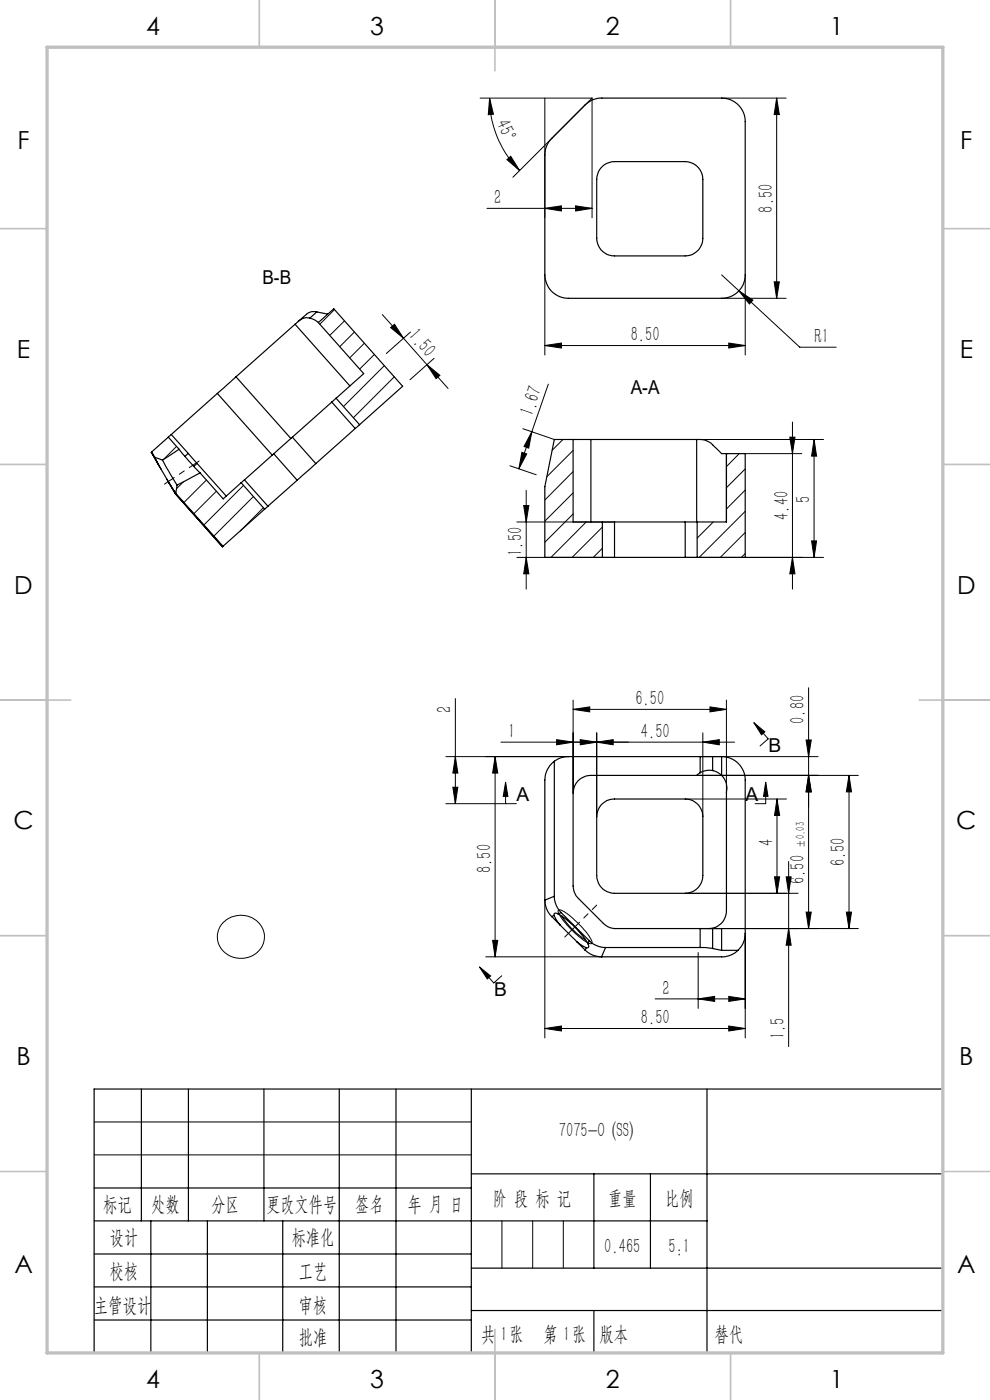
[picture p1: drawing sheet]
<svg xmlns="http://www.w3.org/2000/svg" width="210mm" height="297mm" viewBox="0 0 210 297" stroke-linecap="round" stroke-linejoin="round" font-family="sans-serif">
<g fill="none" stroke="#000" stroke-width=".21">
<path d="M101.8 20.8h23.8M103.9 20.8l.8 3.4-1.1 .1zM103.9 20.8a21.6 21.6 0 0 0 6.3 15.4M107.5 33.9l.8-.7 1.9 3zM115.6 20.8v25.4M125.6 20.8v25.4M125.6 20.8l-16.8 16.8M153.1 20.8h13.7M164.7 20.8v42.5M164.7 20.8l.6 3.5h-1.1zM103.3 44.2h22.3M115.6 44.2l3.5-.5v1.1z"/>
<path d="M115.6 58.3v17M122.1 43.7l3.5 .5-3.5 .6zM153.1 58.3l3.6 3.4M158.1 58.3v17M164.2 59.8h1.1l-.6 3.5zM70.9 65.7l-3.1 3.1M73.1 68.1l-3.1 3.1M75.2 70.4l-3.1 3.2M77.3 72.8l-3.1 3.1M79.4 75.2l-3.1 3.1M81.1 66.7l4.5 5.1M81.5 77.6l-8.7 8.7"/>
<path d="M82.9 69.5l.8-.7 1.9 3zM83.6 79.9l-8.6 8.7M85.6 71.8l9.4 10.6M87.1 70.4l-5.1 4.6M90.6 77.4l2.7 2.2-.8 .7zM92.1 76l-5.1 4.6M115.6 73.3l3.5-.5v1zM115.6 73.3h42.5M153.1 63.3h13.7M154.6 72.8l3.5 .5-3.5 .5zM156.7 61.7l3 2-.7 .8zM156.7 61.7l13 12h7.7"/>
<path d="M37.4 94.7l-2.7 2.7M108.2 98.8l5.5 1.9M110.7 96l1 .3-1.6 3.1zM110.9 90.9l6.7 2.3M112.8 91.6l-2.7 7.8M112.8 91.6l-.7 3.5-.9-.4zM116.3 81.5l-3.5 10.1M119.4 93.2l-2.3 2.3M121.6 95.6l-5.6 5.5M148.5 93.2h26.2M156.8 96.2l-2.7 2.8M158.1 96.2h12"/>
<path d="M158.1 99.5l-4 4M167.5 92.7h1.1l-.5 3.5zM168.1 89.5v35.5M172.7 93.2l.5 3.6h-1zM172.7 93.2v25M38.9 102.2l-1.5 1.5M43.8 101.8l-4.8 4.8M45.9 104.2l-4.8 4.8M51.6 103l-8.3 8.4M53.8 105.3l-8.4 8.4M55.8 107.7l-4.8 4.9M109.6 118.2h20.8"/>
<path d="M109.6 110.7h20.8M111.1 107.2h1.1l-.6 3.5zM111.6 118.2l.6 3.5h-1.1zM111.6 104v21M121.6 100l-6 6.1M121.6 104.6l-6 6M121.6 109l-6 6M124.4 110.7l-7.5 7.5M127.8 111.8l-6.4 6.4M127.8 116.3l-2 1.9M145.3 118.2h29.4M151.3 110.7l-3.4 3.5"/>
<path d="M158.1 104l-4 4M158.1 108.5l-9.8 9.7M158.1 113l-5.3 5.2M158.1 117.4l-.8 .8M168.1 118.2l.5 3.5h-1.1zM172.2 114.8h1l-.5 3.4zM96.6 148.2v22.3M106.3 157.4h49.5M118.1 156.9l3.5 .5-3.5 .6zM121.6 150.5l3.5-.5v1zM121.6 148.5v19.7M121.6 150.5h32.5"/>
<path d="M123.1 156.9l3.5 .5-3.5 .6zM126.6 157.4l3.5-.5v1.1zM126.6 155.5v17.7M149.1 157.4l3.5-.5v1.1zM149.1 155.5v17.7M150.6 150l3.5 .5-3.5 .5zM154.1 148.5v19.7M159.9 153.3l2.3 2-.7 .6zM159.9 153.3l3 3.4-1.7 1.6M171 157h1.1l-.6 3.5zM171.5 145.9v51.1M94.6 170.5h14.9"/>
<path d="M94.6 160.5h26M96.1 167h1l-.5 3.5zM96.6 160.5l.5 3.5h-1zM105 160.5v42.5M105 160.5l.6 3.5h-1.1zM107.2 165.9l.5 3h-.9zM107.2 165.9v4.6M145.3 169.5h21.5M147.8 164.5h34.3M148.5 160.5h25M162.4 165.9l.5 3h-.9zM162.4 165.9v4.6h-2.2"/>
<path d="M164.8 169.5v20M164.8 169.5l.6 3.5h-1.1zM171.5 164.5l.6 3.5h-1.1zM180.1 164.5v32.5M180.1 164.5l.5 3.5h-1.1zM47.3 195.8a5.1 5.1 0 0 1 5.3-1.4 5.1 5.1 0 0 1 3.5 4.2 5 5 0 0 1-3.1 4.4 5 5 0 0 1-5.3-.9 4.3 4.3 0 0 1-.4-6.3zM104.5 199.5h1.1l-.6 3.5zM115.6 190.9v29.3M118.4 193.1l.1-.1a5.6 5.6 0 0 1 3.3 2.2l.5 .4a10.2 10.2 0 0 1 3.3 4.4l-.1 .1a2.58 2.58 0 0 1-2.2-1l-2.7-2.5a7.2 7.2 0 0 1-2.2-3.4zM145.3 189.5h24M148.5 197h33.6M158.1 198v22.2"/>
<path d="M164.3 186h1.1l-.6 3.5zM166.8 186h1l-.5 3.5zM167.3 182.8v39.2M167.3 197l.5 3.5h-1zM171 193.5h1.1l-.6 3.5zM179.5 193.5h1.1l-.5 3.5zM101.7 205.1l2.4 1.9-.7 .7zM101.7 205.1l3 3.4 1.7-1.5M103 203h24.7M115.6 218.2l3.5-.5v1zM115.6 218.2h42.5M139 211.9h19.1"/>
<path d="M148.1 211.9l3.5-.5v1zM148.1 202.1v11.8M154.6 217.7l3.5 .5-3.5 .5zM154.6 211.4l3.5 .5-3.5 .5zM20 238h80M20 245h80M106.5 259v10M113 259v10M119.5 259v10"/>
</g>
<path d="M119.8 198.8l2.2-2.2" fill="none" stroke="#000" stroke-width=".21" stroke-dasharray="30.5 1.3 1.3 1.3"/>
<path d="M126.6 192l-4.6 4.6" fill="none" stroke="#000" stroke-width=".21" stroke-dasharray="30.5 1.3 1.3 1.3" stroke-dashoffset="29.2"/>
<path d="M34.9 102.7l7.3-4.9" fill="none" stroke="#000" stroke-width=".21" stroke-dasharray="30.5 1.3 1.3 1.3" stroke-dashoffset="28"/>
<g fill="none" stroke="#000" stroke-width=".25">
<path d="M124.1 22.3a4.8 4.8 0 0 1 3.6-1.5h25.4a5 5 0 0 1 5 5v32.5a5 5 0 0 1-5 5h-32.5a5 5 0 0 1-5-5v-25.4a5 5 0 0 1 1.5-3.6zM127.5 35.6a3.8 3.8 0 0 1 2.9-1.3h14.9a3.8 3.8 0 0 1 3.8 3.8v12.4a3.7 3.7 0 0 1-3.8 3.8h-14.9a3.8 3.8 0 0 1-3.8-3.8v-12.4l.3-1.6zM50.1 79.9l-4 3.6M50.1 79.9l11.6 13.1M62.6 68.8l11.6 13.1M62.6 68.8l-12.5 11.1M63.3 68.2l-.7 .6M65.7 67.5a2.59 2.59 0 0 0-2.4 .7M65.7 67.5l1.1 .4 .8 .5M67.2 66.2a2.25 2.25 0 0 0-2.2 .5l-1.7 1.5M67.2 66.2l-1.5 1.3M67.2 66.2l2.3 .4"/>
<path d="M32.1 96h.1M32.1 96l2 3.5M32.2 95.9l.6 1.1M32.2 95.9l-.1 .1M32.8 97l1.7 .6M32.8 97l3 5.4M34.5 97.6l3.1 5.3M35.7 92.7l2.3 2.6M35.7 92.7l-3.5 3.2M36.3 92.2l-.6 .5M36.3 92.2l3.6 4M38 95.3l1.2 1.5"/>
<path d="M38 95.3l-3.5 2.3M39.2 96.8l1.9 2.2M39.9 96.2l1.9 2.1M39.9 96.2l-.7 .6M41.1 99l1.3 1.3M41.8 98.3l-.7 .7M41.8 98.3l6.2 6.9M46.1 83.5l11.6 13.1M46.1 83.5l-9.8 8.7M58.1 96.3l4.9 5.6M58.1 96.3l-6.2 5.5M62 92.7l-3.9 3.6"/>
<path d="M62 92.7l5 5.7M67 98.4l-4 3.5M70.4 85.3l5 5.6M70.4 85.3l-8.4 7.4M71.3 84.5l-.9 .8M71.3 84.5l5.9-5.2-9.7-10.9 3.3-2.9 14.6 16.4-9.1 8.2M71.3 84.5l5 5.6M75.4 90.9l-8.4 7.5M76.3 90.1l-.9 .8M121.6 93.2h3.7M121.6 93.2v17.5h6.2M121.6 93.2h-4l-2 10.1v14.9h12.2"/>
<path d="M125.3 93.2h22.5M125.3 93.2v17.5M147.8 93.2a4.8 4.8 0 0 1 4.2 2l1.1 1h1M147.8 93.2v17.5M154.1 96.2h.1M154.1 96.2h4v22h-10.2M154.1 96.2v14.5h-6.2M35.4 101.6l1.8 3.2M35.8 102.4l1.5 2.2M35.8 102.4l1.4 2.4M37.2 104.8h.1M37.2 104.8l10 11.2"/>
<path d="M37.3 104.6v.1M37.3 104.7l10 11.2M37.3 104.7l-.1 .1M37.6 102.9l-.3 1.7M42.4 100.3l-4.8 2.6M42.4 100.3l4.9 5.5 3.9-3.4M47.3 115.9l-.1 .1M51.2 102.4l4.9 5.6M51.9 101.8l-.7 .6M51.9 101.8l4.9 5.6M56.1 108l-8.8 7.9M56.8 107.4l-.7 .6"/>
<path d="M63 101.9l-6.2 5.5M127.8 118.2h2.6M127.8 110.7h2.6M127.8 110.7v7.5M130.4 118.2h14.9M130.4 110.7h14.9M130.4 110.7v7.5M145.3 118.2h2.6M145.3 110.7h2.6M145.3 110.7v7.5M147.9 110.7v7.5M117.6 161.5a5 5 0 0 0-2 4v25.5"/>
<path d="M117.6 161.5v28.6M127.5 170.8l.4-.4a3.4 3.4 0 0 1 2.5-.9h14.9a3.8 3.8 0 0 1 3.8 3.7v12.5a3.8 3.8 0 0 1-3.8 3.8h-14.9a3.8 3.8 0 0 1-3.8-3.8v-12.5l.3-1.5zM148.5 160.5h-27.9a4.9 4.9 0 0 0-3 1M148.5 163.9l-.7 .6h-22.5a3.8 3.8 0 0 0-3.7 3.7v19.8a4.1 4.1 0 0 0 1.1 2.6l5.3 5.3a3.7 3.7 0 0 0 2.6 1.1h17.9M148.5 160.5h2.7M148.5 160.5v3.4M151.2 163.5l-1.3-.1-1.4 .5M151.2 163.5l.8 .3 1.1 .7M151.2 160.5h1.9M151.2 160.5v3M153.1 160.5a5 5 0 0 1 5 5v32.5a5 5 0 0 1-1.5 3.6M153.1 164.5a4.5 4.5 0 0 1 1 3.7v25a3.7 3.7 0 0 1-3.8 3.8"/>
<path d="M153.1 160.5v4M115.6 191a5.2 5.2 0 0 0 1.4 3.4M117 194.4h.1M117.1 194.4l1.7 1.8M117.5 194.2l1.3 2M117.5 194.2l-.5 .2M117.6 190.1a5 5 0 0 0 1.4 3.5M117.6 190.1l-2 .9M118.4 193.9a.61 .61 0 0 0-.9-.1v.4M118.4 193.9a19.3 19.3 0 0 1 6.3 6.3M118.8 196.2l3.6 3.6M119 193.6l-.6 .3"/>
<path d="M119 193.6l6 6M119.2 194.4a15.7 15.7 0 0 0 5 5M122.4 199.8l2 1.2M122.4 199.8l1.7 1.8M125 199.6a5 5 0 0 0 3.4 1.4M125 199.6l-.3 .6M148.5 197h2.7M148.5 197v4M151.2 197h1.9v4.6M151.2 197v4.2M124.1 201.6a4.8 4.8 0 0 0 3.5 1.4M124.4 201l-.3 .6"/>
<path d="M124.7 200.2l.2 .7-.3 .2-.2-.1M128.4 201h20.1M128.4 201l-.8 2M148.5 201l2.7 .2M151.2 201.2l1.9 .4M153.1 201.6h3.5M156.6 201.6l-1.5 1-1.5 .4h-26M30 231v28M40 231v28M56 231v28M72 231v56M84 231v56"/>
<path d="M100 231v56M150 231v56M200 231h-180v56M20 252h80M20 259h130M32 259v28M44 259v28M60 259v28M100 249h100M126 249v20M138 249v20M20 266h80"/>
<path d="M20 273h80M100 269h100M100 278h100M126 278v9M20 280h80"/>
</g>
<g fill="none" stroke="#c0c0c0" stroke-width=".35">
<path d="M55 0v10M105 0v15M155 0v10M0 48.5h10M200 48.5h10M0 98.5h10M200 98.5h10M0 148.5h15M195 148.5h15M0 198.5h10M200 198.5h10M0 248.5h10"/>
<path d="M200 248.5h10M55 287v10M105 282v15M155 287v10"/>
</g>
<path d="M10 10h190v277h-190z" fill="none" stroke="#c0c0c0" stroke-width=".7"/>
<g fill="#000">
<path d="M107.5 33.9l2.7 2.3-1.9-3zM103.9 20.8l-.3 3.5 1.1-.1z"/>
<path d="M82.9 69.5l.8-.7 1.9 3zM90.6 77.4l2.7 2.2-.8 .7z"/>
<path d="M154.6 72.8l3.5 .5-3.5 .5zM115.6 73.3l3.5-.5v1z"/>
<path d="M110.7 96l1 .3-1.6 3.1zM112.8 91.6l-.7 3.5-.9-.4z"/>
<path d="M111.1 107.2h1.1l-.6 3.5zM111.6 118.2l.6 3.5h-1.1z"/>
<path d="M172.2 114.8h1l-.5 3.4zM172.7 93.2l.5 3.6h-1zM168.1 118.2l.5 3.5h-1.1zM167.5 92.7h1.1l-.5 3.5z"/>
<path d="M126.6 157.4l3.5-.5v1.1zM118.1 156.9l3.5 .5-3.5 .6zM150.6 150l3.5 .5-3.5 .5zM121.6 150.5l3.5-.5v1zM122.1 43.7l3.5 .5-3.5 .6zM115.6 44.2l3.5-.5v1.1z"/>
<path d="M123.1 156.9l3.5 .5-3.5 .6zM149.1 157.4l3.5-.5v1.1z"/>
<path d="M159.9 153.3l2.3 2-.7 .6zM101.7 205.1l2.4 1.9-.7 .7z"/>
<path d="M96.1 167h1l-.5 3.5zM96.6 160.5l.5 3.5h-1z"/>
<path d="M162.4 165.9l.5 3h-.9zM107.2 165.9l.5 3h-.9z"/>
<path d="M171.5 164.5l.6 3.5h-1.1zM171 193.5h1.1l-.6 3.5zM164.8 169.5l.6 3.5h-1.1zM164.3 186h1.1l-.6 3.5zM105 160.5l.6 3.5h-1.1zM104.5 199.5h1.1l-.6 3.5zM180.1 164.5l.5 3.5h-1.1zM179.5 193.5h1.1l-.5 3.5z"/>
<path d="M167.3 197l.5 3.5h-1zM166.8 186h1l-.5 3.5zM171.5 164.5l.6 3.5h-1.1zM171 157h1.1l-.6 3.5zM164.2 59.8h1.1l-.6 3.5zM164.7 20.8l.6 3.5h-1.1z"/>
<path d="M115.6 218.2l3.5-.5v1zM154.6 217.7l3.5 .5-3.5 .5zM148.1 211.9l3.5-.5v1zM154.6 211.4l3.5 .5-3.5 .5zM156.7 61.7l2.3 2.8 .7-.8z"/>
</g>
<g font-size="5.3">
<text x="31" y="7.4">4</text>
<text x="78.5" y="7.4">3</text>
<text x="128.5" y="7.4">2</text>
<text x="176" y="7.4">1</text>
<text x="3.7" y="31.7">F</text>
<text x="203.7" y="31.7">F</text>
<text x="3.6" y="75.9">E</text>
<text x="203.6" y="75.9">E</text>
<text x="3" y="125.9">D</text>
<text x="203" y="125.9">D</text>
<text x="2.8" y="175.9">C</text>
<text x="202.8" y="175.9">C</text>
<text x="3.5" y="225.9">B</text>
<text x="203.5" y="225.9">B</text>
<text x="3" y="270.2">A</text>
<text x="203" y="270.2">A</text>
<text x="31" y="294.4">4</text>
<text x="78.5" y="294.4">3</text>
<text x="128.5" y="294.4">2</text>
<text x="176" y="294.4">1</text>
</g>
<g font-size="4.4">
<text x="105.2" y="26.1" transform="rotate(67 105.2 26.1)">45°</text>
<text x="104.8" y="43.3">2</text>
<text x="163.9" y="45.1" transform="rotate(-90 163.9 45.1)">8.50</text>
<text x="86.4" y="71.4" transform="rotate(48 86.4 71.4)">1.50</text>
<text x="133.8" y="72.4">8.50</text>
<text x="172.8" y="72.8">R1</text>
<text x="113" y="88.4" transform="rotate(-71 113 88.4)">1.67</text>
<text x="171.8" y="106.8" transform="rotate(-90 171.8 106.8)">5</text>
<text x="167.2" y="110.3" transform="rotate(-90 167.2 110.3)">4.40</text>
<text x="110.8" y="117.9" transform="rotate(-90 110.8 117.9)">1.50</text>
<text x="134.8" y="149.6">6.50</text>
<text x="95.7" y="151.2" transform="rotate(-90 95.7 151.2)">2</text>
<text x="170.7" y="153.5" transform="rotate(-90 170.7 153.5)">0.80</text>
<text x="107.8" y="156.6">1</text>
<text x="136" y="156.6">4.50</text>
<text x="164" y="179.4" transform="rotate(-90 164 179.4)">4</text>
<text x="104.2" y="185.2" transform="rotate(-90 104.2 185.2)">8.50</text>
<text x="179.2" y="183.8" transform="rotate(-90 179.2 183.8)">6.50</text>
<text x="170.7" y="187.6" transform="rotate(-90 170.7 187.6)">6.50</text>
<text x="140.5" y="211">2</text>
<text x="136" y="217.3">8.50</text>
<text x="166.4" y="220.5" transform="rotate(-90 166.4 220.5)">1.5</text>
<text x="118.6" y="241.2">7075-O (SS)</text>
<text x="21.9" y="256.9">标记</text>
<text x="32.1" y="256.9">处数</text>
<text x="44.9" y="256.9">分区</text>
<text x="56.5" y="256.9">更改文件号</text>
<text x="75.4" y="256.9">签名</text>
<text x="86.5" y="256.9">年 月 日</text>
<text x="104.5" y="255.6">阶 段 标 记</text>
<text x="129" y="255.6">重量</text>
<text x="141.1" y="255.6">比例</text>
<text x="23.3" y="263.9">设计</text>
<text x="61.9" y="263.9">标准化</text>
<text x="128.2" y="265.7">0.465</text>
<text x="141.8" y="265.7">5:1</text>
<text x="23.3" y="271.1">校核</text>
<text x="63.4" y="271">工艺</text>
<text x="19.9" y="278.3">主管设计</text>
<text x="63.4" y="278.3">审核</text>
<text x="63.4" y="285.2">批准</text>
<text x="102" y="284.4">共 张</text>
<text x="106.1" y="284.4">1</text>
<text x="115.3" y="284.4">第 张</text>
<text x="119.5" y="284.4">1</text>
<text x="127.1" y="284.4">版本</text>
<text x="151.6" y="284.4">替代</text>
</g>
<g font-size="4.1">
<text x="55.7" y="60.3">B-B</text>
<text x="133.8" y="83.5">A-A</text>
<text x="163" y="159.4">B</text>
<text x="109.5" y="170">A</text>
<text x="158.2" y="170">A</text>
<text x="104.8" y="211.2">B</text>
</g>
<text font-size="2.6" x="170.7" y="179.9" transform="rotate(-90 170.7 179.9)">±0.03</text>
</svg>
